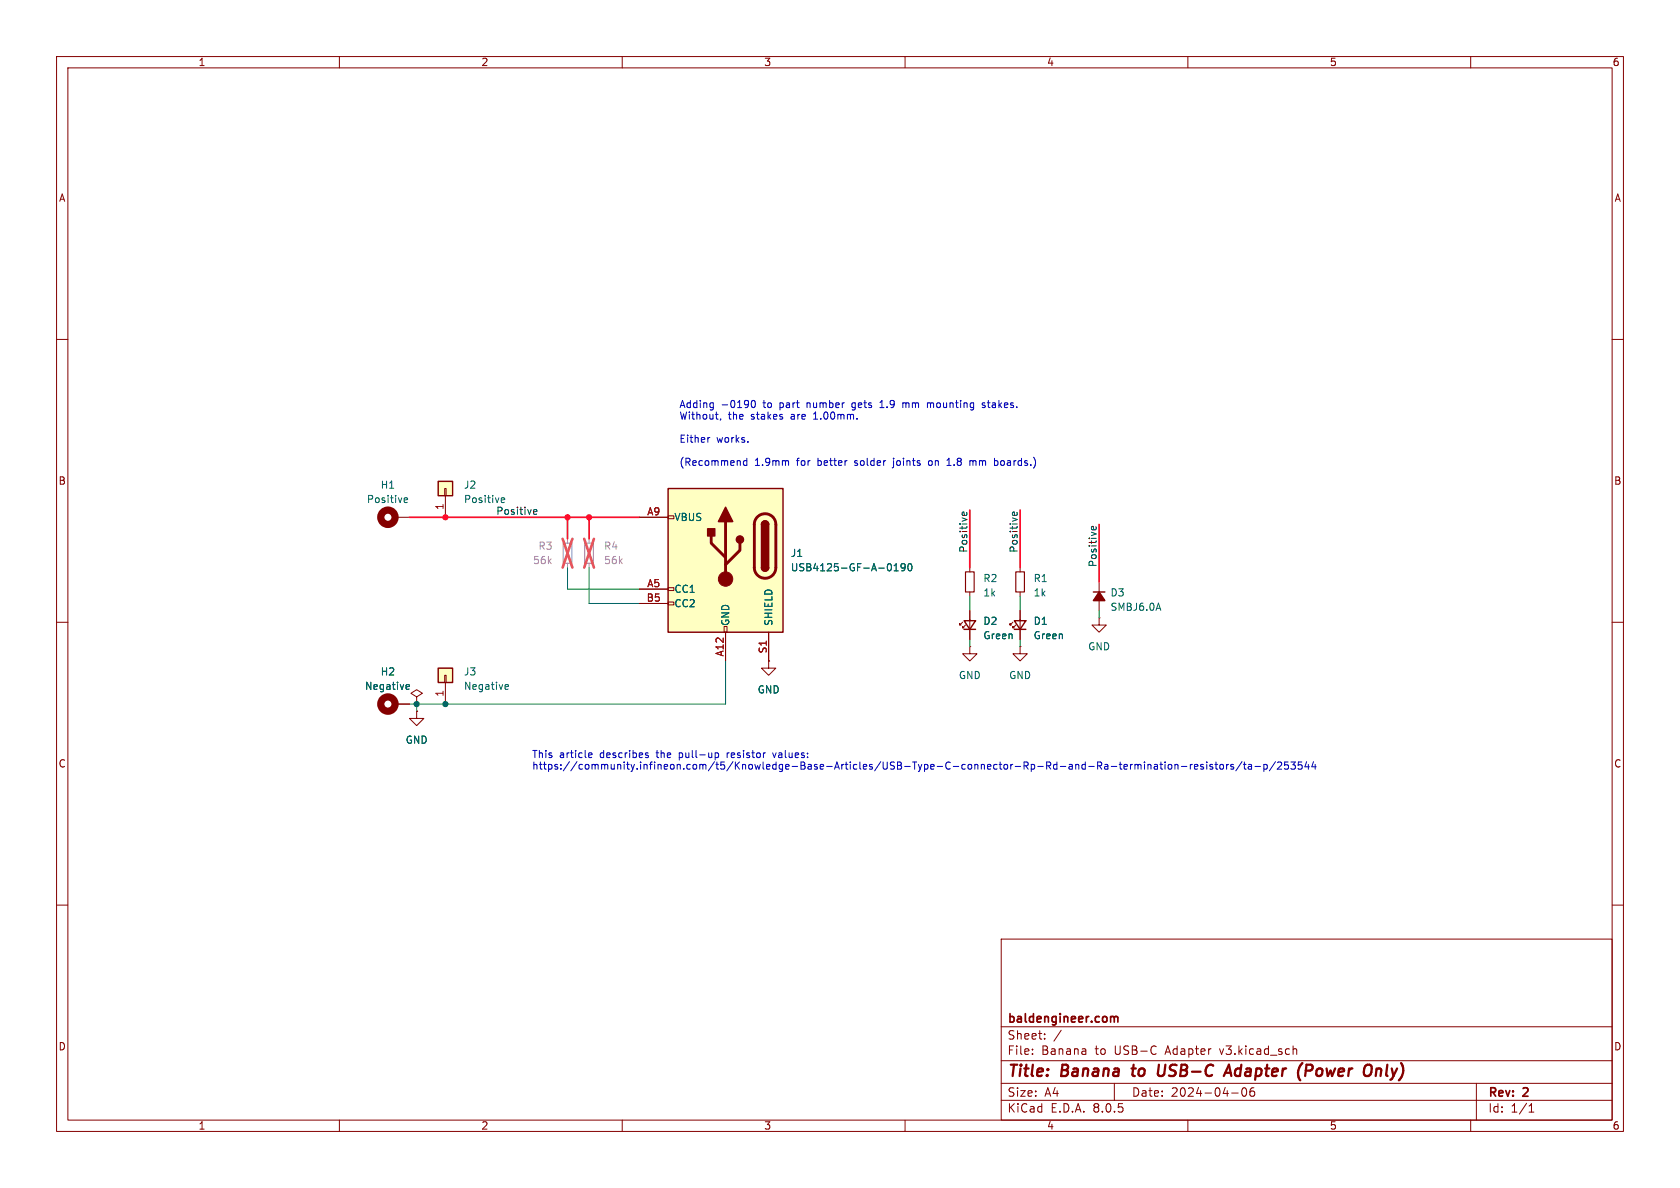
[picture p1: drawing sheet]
<svg xmlns="http://www.w3.org/2000/svg" width="297mm" height="210mm" viewBox="0 0 297 210" stroke-linecap="round" stroke-linejoin="round" font-family="sans-serif">
<g fill="none" stroke="#840000" stroke-width=".18">
<path d="M10 10h277v190h-277zM12 12h273v186h-273zM60 10v2M110 10v2M160 10v2M210 10v2M260 10v2M10 60h2M285 60h2M10 110h2M170.2 110l-.5 .5v-.3v.3h.2M170.7 110.5l-.5 .5v-.3v.3h.2"/>
<path d="M171.4 100.3v.8M171.4 104.6v.8M171.4 108v5M285 110h2M10 160h2M285 160h2M177 166h108v32h-108zM60 198v2M110 198v2M160 198v2M177 194.5h108M177 191.5h108"/>
<path d="M177 187.5h108M177 181.5h108M182.5 186.3v.1M182.5 185.5v.1M184.7 183.6v.1M184.7 182.8v.1M187.6 182.1l-1.3 2M197 191.5v3M204.3 185h.1M204.4 186.3h-.1M210 198v2M217.7 193.2h1.2"/>
<path d="M219.7 192.4a.81 .81 0 0 0 .3 1.4l.2-.1 .2-.5-.2-.8M221.2 192.4a1.17 1.17 0 0 0-.1 1.3h.6l.1-.5-.3-.3h-.3l-.2 .3M228.7 185.5h.5v.9M260 198v2M261 191.5v6.5M270.3 196.6h.9M270.3 195.5l.4-.4v1.5"/>
</g>
<path d="M200 188.9h.8M200.4 188.2l-.2 1.7 .2 .3M204.9 188.2l-.2 1.6 .1 .3a.66 .66 0 0 0 .9-.1M216.3 190.2l1-2 .4 2M216.6 189.6h1M230.3 187.9l-.2 .1M231.9 188.3l-.9-.1-.3 2M231.9 189.1l-.3 .2h-.8M243.3 189.1a.49 .49 0 0 1 .9 .1l-.1 1M243.4 188.9l-.2 1.3" fill="none" stroke="#840000" stroke-width=".4"/>
<path d="M196.4 179.8l.4-.1 .2 .2M197 179.9l.2-.2 .4 .1v.9M197 179.9v.8" fill="none" stroke="#840000" stroke-width=".3"/>
<path d="M170.7 101.1h1.5v3.5h-1.5z" fill="none" stroke="#840000" stroke-width=".2"/>
<path d="M170.4 109.7h2.1l-1.1 1.6zM170.4 111.3h2.1" fill="none" stroke="#840000" stroke-width=".25"/>
<path d="M118.1 86.4h20.3v25.4h-20.3z" fill="#ffffc2"/>
<g fill="none" stroke="#840000" stroke-width=".18">
<path d="M113 91.4h5.1M118.1 91.2h1v.5h-1zM113 104.1h5.1M113 106.7h5.1M118.1 106.4h1v.5h-1zM118.1 103.9h1v.5h-1zM128 110.7h.5v1.1h-.5zM128.3 111.8v5M135.9 116.8v1.3h1.3l-1.3 1.3-1.3-1.3h1.3M135.9 116.8h.1M135.9 111.8v5M171.4 114.3v1.3h1.3l-1.3 1.2-1.2-1.2h1.2"/>
<path d="M171.4 114.3h.1M179.1 110l-.5 .5v-.3v.3h.2M179.6 110.5l-.5 .5v-.3v.3h.2M180.3 114.3v1.3h1.3l-1.3 1.2-1.2-1.2h1.2M180.3 114.3h.1M180.3 100.3v.8M180.3 104.6v.8M180.3 108v5M194.3 109.2v1.3h1.3l-1.3 1.3-1.3-1.3h1.3M194.3 109.2h.1M194.3 102.9v5.1"/>
</g>
<path d="M118.1 86.4h20.3v25.4h-20.3zM134.6 92.7a.64 .64 0 0 1 .7-.6 .64 .64 0 0 1 .6 .6M134.6 100.3a.64 .64 0 0 0 .7 .7 .64 .64 0 0 0 .6-.7M179.3 109.7h2.1l-1.1 1.6zM179.3 111.3h2.1M193.3 104.6h2" fill="none" stroke="#840000" stroke-width=".25"/>
<path d="M125.7 94.7v1.3l2.6 2.6M128.3 92.2v10.2M130.8 96v1.3l-2.5 2.5M133.9 91.4a1.9 1.9 0 0 1 2.1-.4 1.9 1.9 0 0 1 1.2 1.7v7.6a1.91 1.91 0 0 1-1.9 1.9 1.91 1.91 0 0 1-2-1.9l.1-7.7 .1-.7z" fill="none" stroke="#840000" stroke-width=".51"/>
<g fill="#840000" stroke="#840000" stroke-width=".25">
<path d="M134.6 100.3h1.3a.64 .64 0 0 1-.6 .7 .64 .64 0 0 1-.7-.7z"/>
<path d="M134.6 92.7h1.3v7.6h-1.3z"/>
<path d="M134.8 92.3a.64 .64 0 0 1 .7-.2 .64 .64 0 0 1 .4 .6h-1.3z"/>
<path d="M128.3 89.7l1.2 2.5h-2.5z"/>
<path d="M125.1 93.5h1.3v1.2h-1.3z"/>
<path d="M194.3 104.6l1 1.6h-2z"/>
<circle cx="130.8" cy="95.4" r=".63"/>
</g>
<circle cx="128.3" cy="102.4" r="1.27" fill="#840000" stroke="#840000" stroke-width=".18"/>
<path d="M157.2 99.6a.68 .68 0 0 1 .4 .7 .68 .68 0 0 1-.4 .6M160.7 99.7l.1-.1a.68 .68 0 0 1 .4 .7 .68 .68 0 0 1-.4 .6 .84 .84 0 0 1-.1-1.2zM158.1 100.9h.7M158.1 100l.3-.4v1.3M160 100.2l-.2 .2h-.4l-.1-.2 .1-.5 .4-.1 .1 .2a.84 .84 0 0 1-.3 1.1h-.2M204.8 106.6l.4 1.3" fill="none" stroke="#006464" stroke-width=".18"/>
<path d="M179.6 101.1h1.5v3.5h-1.5z" fill="none" stroke="#840000" stroke-width=".2"/>
<path d="M77.5 118.1h2.5v2.6h-2.5z" fill="#ffffc2"/>
<path d="M69.8 91.4h2.6M78.6 119.4h.3v1.3h-.3zM69.8 124.5h2.6M73.7 123.2l1-.6-1-.7-1.1 .7 1.1 .6v1.3M73.7 124.5h.1M73.7 125.7v1.3h1.2l-1.2 1.3-1.3-1.3h1.3M73.7 125.7h.1M78.7 120.7v3.8" fill="none" stroke="#840000" stroke-width=".18"/>
<path d="M77.5 118.1h2.5v2.6h-2.5z" fill="none" stroke="#840000" stroke-width=".25"/>
<path d="M71.5 88.7l.1 .1h.4M71.5 88.2l.1-.2h.3l.2 .2v.1l-.6 .1M71.8 121.8h.5M71.8 121.1l.4-.1 .2 .3-.6 .1M89.3 121.8h.5M89.3 121.1l.4-.1 .2 .3-.6 .1" fill="none" stroke="#006464" stroke-width=".18"/>
<path d="M99.6 96h1.5v3.6h-1.5zM103.4 96h1.5v3.6h-1.5z" fill="none" stroke="#a1a1a1" stroke-width=".2"/>
<path d="M100.3 95.3v.7M100.3 99.6v.7M104.1 95.3v.7M104.1 99.6v.7" fill="none" stroke="#a1a1a1" stroke-width=".18"/>
<path d="M99.5 95.3l1.7 5M101.2 95.3l-1.7 5M103.3 95.3l1.7 5M105 95.3l-1.7 5" fill="none" stroke="#e65255" stroke-width=".46"/>
<g fill="none" stroke="#840000" stroke-width="1.3">
<circle cx="68.6" cy="91.4" r="1.27"/>
<circle cx="68.6" cy="124.5" r="1.27"/>
</g>
<path d="M77.5 85.1h2.5v2.5h-2.5z" fill="#ffffc2"/>
<g fill="none" stroke="#840000" stroke-width=".18">
<path d="M78.6 86.4h.3v1.2h-.3zM78.7 87.6v3.8M113 91.4h5.1M113 104.1h5.1M113 106.7h5.1M128.3 111.8v5M135.9 116.8h.1M135.9 111.8v5M171.4 108v1.7M171.4 111.3v1.7M180.3 108v1.7M180.3 111.3v1.7"/>
<path d="M69.8 124.5h2.6M73.7 124.5h.1M73.7 125.7h.1"/>
</g>
<path d="M77.5 85.1h2.5v2.5h-2.5z" fill="none" stroke="#840000" stroke-width=".25"/>
<path d="M88.6 88.7l.2 .1h.4M88.6 88.2l.2-.2h.2l.2 .2v.1l-.6 .1M157.2 99.6a.68 .68 0 0 1 .4 .7 .68 .68 0 0 1-.4 .6M160.7 99.7l.1-.1a.68 .68 0 0 1 .4 .7 .68 .68 0 0 1-.4 .6 .84 .84 0 0 1-.1-1.2zM158.1 100.9h.7M158.1 100l.3-.4v1.3M160 100.2l-.2 .2h-.4l-.1-.2 .1-.5 .4-.1 .1 .2a.84 .84 0 0 1-.3 1.1h-.2M71.8 121.8h.5M71.8 121.1l.4-.1 .2 .3-.6 .1" fill="none" stroke="#006464" stroke-width=".18"/>
<path d="M94.3 90.7l.2 .2h.4M94.3 90.3l.2-.2h.2l.2 .2v.1l-.6 .1M170.3 91.1l-.2-.2v-.2l.2-.2h.1l.1 .6M170.9 90.6v.3l-.1 .2M179.2 91.1l-.2-.2v-.2l.2-.2h.1l.1 .6M179.8 90.6v.3l-.2 .2M193.1 93.7l-.1-.2v-.3l.1-.1h.2l.1 .6M193.7 93.1l.1 .4-.2 .2" fill="none" stroke="#0f0f0f" stroke-width=".18"/>
<g fill="none" stroke="#0000c2" stroke-width=".18">
<path d="M125.5 77.3l-.3 .2M126 71.2l.1 .1M126.1 71.2v1l-.1 .2M126.1 72l-.1 .1M127.4 74l-.1 .3M132.2 78.1v.1M133 70.8h.1a.68 .68 0 0 1 .5 .6 .68 .68 0 0 1-.5 .7 .84 .84 0 0 1-.1-1.3zM143.8 74.1h.7M143.9 73.1l-.1 .1M150.7 72.4l.1 .1M150.8 71.2l-.2 .2v.4l.2 .3M155.6 72.1h.7"/>
<path d="M155.6 71.1l.3-.3v1.3M159.6 71.2v.9M159.6 71.3l.4-.1 .1 .2M164 71.3l.3-.1 .2 .2M164.5 71.4v.7M164.7 71.2l-.2 .2M174.1 71.3l-.3-.1-.2 .2 .1 .2 .4 .1v.3h-.5M174.5 71.2h.5M132 81v1.3M132 81.5l-.3-.1-.3 .3 .1 .5h.5M139.2 81.4l.2 .2v.7M158 82.5l-.3 .2"/>
<path d="M158 81v.1M164.6 81.4l-.3 .1-.2 .2 .1 .5 .4 .1M167.4 82.3h.7M167.4 81.4l.4-.4v1.3M171.5 81.6l.3-.2 .2 .2M172 81.6v.7M172.2 81.4l-.2 .2M175.9 81.4l.4 .1 .1 .2v.5l-.5 .1M104.1 133.9h.5M104.1 133.1h.4l.2 .3-.6 .1M114.3 133.5l.3 .1v.1l-.1 .2h-.3M114.3 133.1h.3"/>
<path d="M126.4 133.1h.4l.2 .2-.1 .6h-.5M126.4 133.1v1.3M128.6 133.1v.8M128.8 133.1l-.2 .2M136.6 133.1l.3 .8 .3-.8M198.7 135.5l.6-.1-.1-.2-.3-.1-.2 .2 .1 .6h.4M199.9 135.1v.9M200.2 135.1l-.3 .3M200.6 135.2l.4-.1 .2 .2M200.6 135.1v.9M201.2 135.3l.2-.2 .3 .1v.8M201.2 135.3v.7"/>
<path d="M202.3 134.7v.1M202.3 135.1v.9M202.9 135.2l.2-.1 .3 .1 .1 .8M202.9 135.1v.9M204.1 135.2h.5v.8M204.6 135.4l-.4 .1-.2 .2 .2 .3 .4-.1M205.1 135.1h.4M205.2 134.7v1.1l.3 .2M206 134.7v.1M206 135.1v.9M206.6 135.2l.1-.1 .4 .1 .1 .5-.2 .2-.3 .1-.1-.1zM207.7 135.2l.2-.1 .3 .1 .1 .8"/>
<path d="M207.7 135.1v.9M208.9 135.5h.9M210.4 135.1v.9M210.8 135.1l-.4 .3M211.2 135.5l.6-.1-.1-.2-.4-.1-.1 .2v.6h.5M212.7 135.2l-.3-.1-.1 .2v.2l.4 .1v.3h-.4M213.3 134.7v.1M213.3 135.1v.9M214.4 135.2l-.3-.1-.2 .2v.2l.5 .1v.3h-.5M214.8 135.1h.5M215 134.7v1.1l.3 .2M215.8 135.2l.3-.1 .2 .3v.3l-.2 .3-.3-.1-.2-.2z"/>
<path d="M216.8 135.1v.9M217.2 135.1l-.4 .3M218.1 135.2l-.3-.1-.2 .2v.2l.5 .1v.3h-.5M219.6 134.6l-1.1 1.7M219.8 135.1h.5M220 134.7v1.1l.3 .2M220.7 135.2h.5l.1 .8M221.3 135.4l-.5 .1-.1 .2 .1 .3 .5-.1M221.9 135.5h.9M223.4 135.2l.4-.1 .2 .3-.1 .5h-.5M223.4 135.1v1.3M225.5 134.6l-1.1 1.7"/>
<path d="M225.9 134.8l.4-.1 .3 .4-.8 .9h.8M227.7 134.7h-.6v.6l.1-.1h.5l.1 .2-.1 .5-.1 .1-.5-.1M228.2 134.7h.8l-.4 .5 .3 .1v.6l-.1 .1-.6-.1M230.2 134.7h-.7v.6l.2-.1h.4l.1 .2v.5l-.2 .1-.5-.1M231 134.6l-.3 .9h.8M231.3 135.1v.9M232.2 134.6l-.3 .9h.8M232.5 135.1v.9"/>
</g>
<path d="M100.3 100.3v3.8h12.7M104.1 100.3v6.4h8.9M128.3 116.8v7.7h-55.9M171.4 105.4v2.6M171.4 113v1.3M180.3 105.4v2.6M180.3 113v1.3M194.3 108v1.2M73.7 124.5v1.2" fill="none" stroke="#009600" stroke-width=".18"/>
<path d="M72.4 91.4h40.6M100.3 91.4v3.9M104.1 91.4v3.9M171.4 90.2v10.1M180.3 90.2v10.1M194.3 92.7v10.2" fill="none" stroke="#ff0a2a" stroke-width=".3"/>
<g fill="#009600" stroke="#009600" stroke-width=".18">
<circle cx="73.7" cy="124.5" r=".46"/>
<circle cx="78.7" cy="124.5" r=".46"/>
</g>
<g fill="#ff0a2a" stroke="#ff0a2a" stroke-width=".18">
<circle cx="100.3" cy="91.4" r=".46"/>
<circle cx="104.1" cy="91.4" r=".46"/>
<circle cx="78.7" cy="91.4" r=".46"/>
</g>
<g font-size="2.8" fill="#840000">
<text x="178" y="190.9">Title:</text>
<text x="187.7" y="190.9">Banana</text>
<text x="201" y="190.9">to</text>
<text x="206.3" y="190.9">USB-C</text>
<text x="219.1" y="190.9">Adapter</text>
<text x="232.7" y="190.9">(Power</text>
<text x="245.2" y="190.9">Only)</text>
</g>
<g font-size="2.1" fill="#840000">
<text x="178" y="184">Sheet:</text>
<text x="178" y="181.2">baldengineer.com</text>
<text x="178" y="186.7">File:</text>
<text x="184.1" y="186.7">Banana</text>
<text x="193.7" y="186.7">to</text>
<text x="197.2" y="186.7">USB-C</text>
<text x="206.3" y="186.7">Adapter</text>
<text x="216.1" y="186.7">v3.kicad_sch</text>
<text x="178" y="196.9">KiCad</text>
<text x="178" y="194.1">Size:</text>
<text x="184.7" y="194.1">A4</text>
<text x="185.7" y="196.9">E.D.A.</text>
<text x="193.3" y="196.9">8.0.5</text>
<text x="200" y="194.1">Date:</text>
<text x="207" y="194.1">2024-04-06</text>
<text x="263" y="194.3">Rev:</text>
<text x="263" y="196.9">Id:</text>
<text x="267.1" y="196.9">1/1</text>
<text x="269.4" y="194.3">2</text>
</g>
<g font-size="1.8" fill="#840000">
<text x="35" y="11.9">1</text>
<text x="85" y="11.9">2</text>
<text x="135" y="11.9">3</text>
<text x="185" y="11.9">4</text>
<text x="235" y="11.9">5</text>
<text x="285" y="11.9">6</text>
<text x="10.3" y="35.9">A</text>
<text x="285.3" y="35.9">A</text>
<text x="10.3" y="85.9">B</text>
<text x="285.3" y="85.9">B</text>
<text x="10.3" y="135.9">C</text>
<text x="285.3" y="135.9">C</text>
<text x="10.3" y="185.9">D</text>
<text x="285.3" y="185.9">D</text>
<text x="35" y="199.9">1</text>
<text x="85" y="199.9">2</text>
<text x="135" y="199.9">3</text>
<text x="185" y="199.9">4</text>
<text x="235" y="199.9">5</text>
<text x="285" y="199.9">6</text>
</g>
<g font-size="1.8" fill="#0000c2">
<text x="120" y="72.3">Adding</text>
<text x="120" y="74.4">Without,</text>
<text x="127.5" y="72.3">-0190</text>
<text x="128.7" y="74.4">the</text>
<text x="132.9" y="74.4">stakes</text>
<text x="135.1" y="72.3">to</text>
<text x="138.1" y="72.3">part</text>
<text x="140.1" y="74.4">are</text>
<text x="143.1" y="72.3">number</text>
<text x="144.3" y="74.4">1.00mm.</text>
<text x="151.3" y="72.3">gets</text>
<text x="156.4" y="72.3">1.9</text>
<text x="160.6" y="72.3">mm</text>
<text x="165.2" y="72.3">mounting</text>
<text x="175.1" y="72.3">stakes.</text>
<text x="120" y="78.5">Either</text>
<text x="120" y="82.6">(Recommend</text>
<text x="126.7" y="78.5">works.</text>
<text x="133.4" y="82.6">1.9mm</text>
<text x="141" y="82.6">for</text>
<text x="144.8" y="82.6">better</text>
<text x="151.5" y="82.6">solder</text>
<text x="158.6" y="82.6">joints</text>
<text x="165" y="82.6">on</text>
<text x="168.5" y="82.6">1.8</text>
<text x="172.7" y="82.6">mm</text>
<text x="177.2" y="82.6">boards.)</text>
<text x="94" y="134.2">This</text>
<text x="94" y="136.3">https://community.infineon.com/t5/Knowledge-Base-Articles/USB-Type-C-connector-Rp-Rd-and-Ra-termination-resistors/ta-p/253544</text>
<text x="98.9" y="134.2">article</text>
<text x="106.2" y="134.2">describes</text>
<text x="116.4" y="134.2">the</text>
<text x="120.5" y="134.2">pull-up</text>
<text x="129.2" y="134.2">resistor</text>
<text x="137.5" y="134.2">values:</text>
</g>
<g font-size="1.8" fill="#006464">
<text x="64.8" y="89.1">Positive</text>
<text x="67.2" y="86.6">H1</text>
<text x="81.9" y="86.6">J2</text>
<text x="81.9" y="89.1">Positive</text>
<text x="119.1" y="92.3">VBUS</text>
<text x="139.7" y="98.7">J1</text>
<text x="139.7" y="101.2">USB4125-GF-A-0190</text>
<text x="119.1" y="105">CC1</text>
<text x="119.1" y="107.5">CC2</text>
<text x="173.7" y="103.1">R2</text>
<text x="173.7" y="105.6">1k</text>
<text x="182.6" y="103.1">R1</text>
<text x="182.6" y="105.6">1k</text>
<text x="196.2" y="105.6">D3</text>
<text x="129.1" y="110.7" transform="rotate(-90 129.1 110.7)">GND</text>
<text x="136.8" y="110.7" transform="rotate(-90 136.8 110.7)">SHIELD</text>
<text x="173.7" y="110.7">D2</text>
<text x="173.7" y="113.2">Green</text>
<text x="182.6" y="110.7">D1</text>
<text x="182.6" y="113.2">Green</text>
<text x="196.2" y="108.2">SMBJ6.0A</text>
<text x="67.2" y="119.6">H2</text>
<text x="81.9" y="119.6">J3</text>
<text x="192.3" y="115.2">GND</text>
<text x="64.4" y="122.1">Negative</text>
<text x="81.9" y="122.1">Negative</text>
<text x="133.9" y="122.8">GND</text>
<text x="169.4" y="120.2">GND</text>
<text x="178.3" y="120.2">GND</text>
<text x="71.6" y="131.7">GND</text>
</g>
<g font-size="1.8" fill="#a90000">
<text x="78.5" y="90.2" transform="rotate(-90 78.5 90.2)">1</text>
<text x="114.3" y="91.2">A9</text>
<text x="114.2" y="106.4">B5</text>
<text x="114.3" y="103.9">A5</text>
<text x="128" y="116.2" transform="rotate(-90 128 116.2)">A12</text>
<text x="135.6" y="115.6" transform="rotate(-90 135.6 115.6)">S1</text>
<text x="78.5" y="123.3" transform="rotate(-90 78.5 123.3)">1</text>
</g>
<g font-size="1.8" fill="#0f0f0f">
<text x="87.6" y="91.1">Positive</text>
<text x="171.1" y="97.8" transform="rotate(-90 171.1 97.8)">Positive</text>
<text x="180" y="97.8" transform="rotate(-90 180 97.8)">Positive</text>
<text x="194" y="100.4" transform="rotate(-90 194 100.4)">Positive</text>
</g>
<g font-size="1.8" fill="#989898">
<text x="94.1" y="99.9">56k</text>
<text x="95.1" y="97.4">R3</text>
<text x="106.7" y="97.4">R4</text>
<text x="106.7" y="99.9">56k</text>
</g>
</svg>
